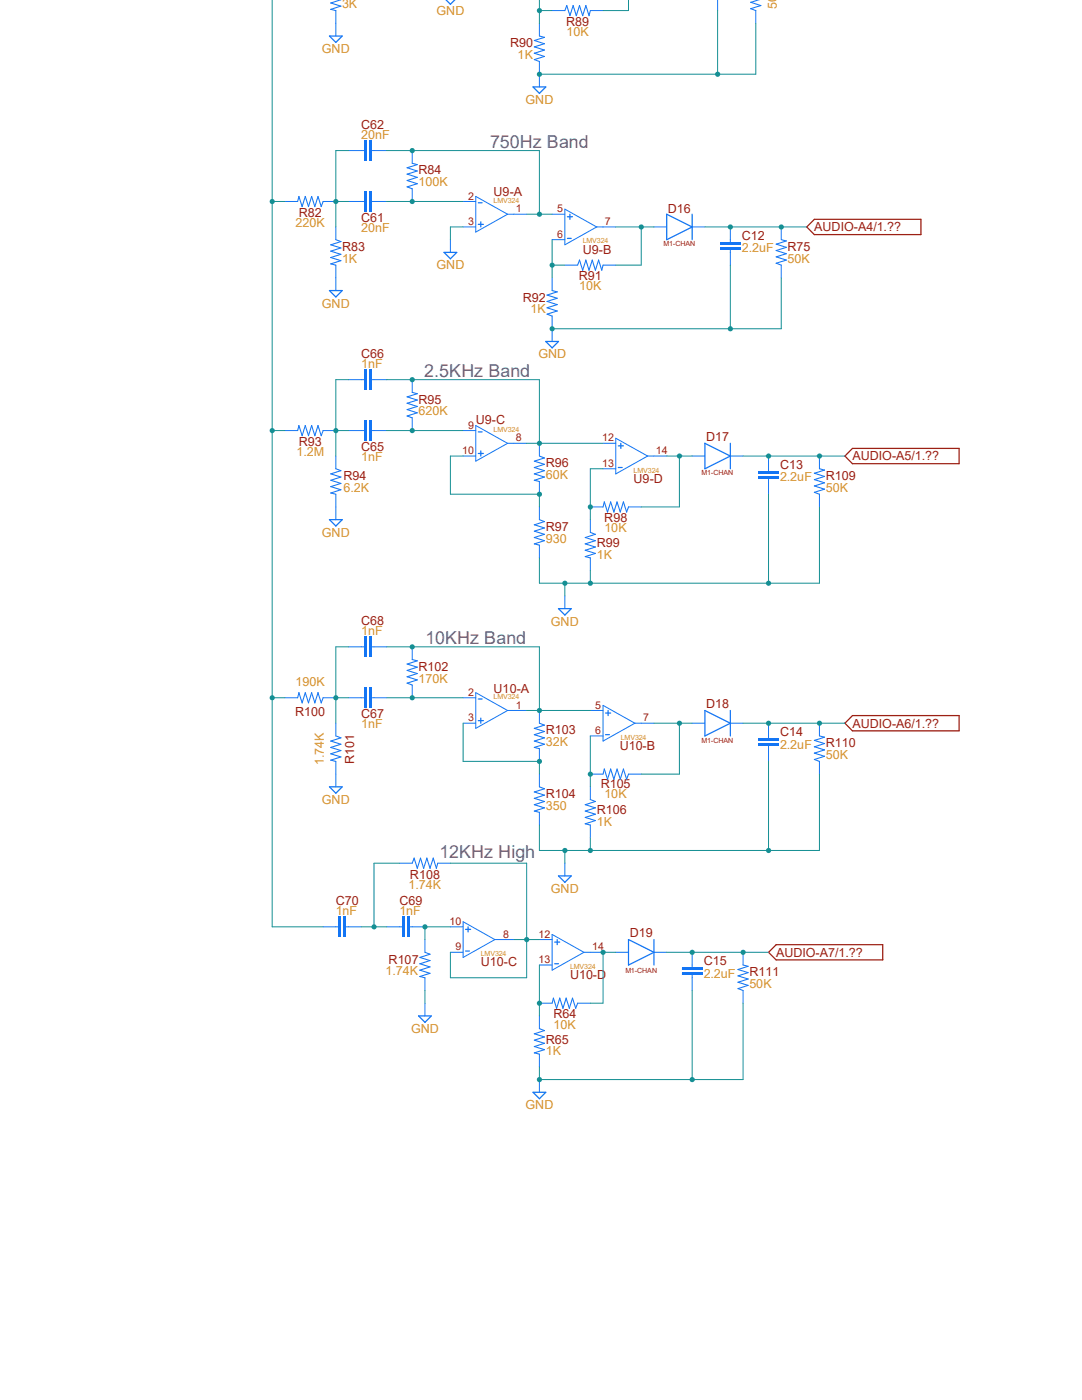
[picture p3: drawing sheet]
<svg xmlns="http://www.w3.org/2000/svg" width="216mm" height="279mm" viewBox="0 0 216 279" stroke-linecap="round" stroke-linejoin="round" font-family="sans-serif">
<path d="M162.5 43.8h21.3v3h-21.3M162.5 43.8l-1.5 1.5 1.5 1.5M168.6 91l1.5 1.5h21.3v-3h-21.3l-1.5 1.5M170.1 142.8h21.3v3h-21.3l-1.5-1.5zM154.9 188.5h21.2v3.1h-21.2l-1.5-1.5z" fill="none" stroke="#9c1f14" stroke-width=".25"/>
<g fill="none" stroke="#1375f4" stroke-width=".21">
<path d="M68 0l-2 .6 2 .6M68 1.2l-2 .7 1 .2M106.6 11.9l1 .4M106.6 9.4l2 .6-2 .6 2 .7-2 .6M107.6 7.2l1 .3M108.6 7.4l-2 .7 2 .6-2 .7M114.4 1.1l.6 2 .6-2 .7 2 .6-2M114.4 1.1l-.7 2-.6-2-.4 1M116.9 1.1l.6 2 .3-1M62.2 39.2l.6 2M62.2 39.2l-.7 2-.6-2-.6 2M59.4 40.2l.2-1 .7 2"/>
<path d="M64.5 40.2l-.4 1-.7-2-.6 2M67 47.8l1 .4M68 48.2l-2 .7 2 .6-2 .6 2 .7M68 50.7l-2 .7 2 .6-2 .7 1 .2"/>
</g>
<path d="M67 2.1v5.1M107.6 4.6v2.6M107.6 12.3v5M110.2 2.1h2.5M117.8 2.1h2.5M56.9 40.2h2.5M64.5 40.2h2.5M67 45.3v2.5M67 52.9v2.5" fill="none" stroke="#1375f4" stroke-width=".2"/>
<path d="M89 0l.9 .8 .9-.8M67 8.5l1.3-1.3h-2.6l1.3 1.3M106.4 17.3h2.5l-1.3 1.3z" fill="none" stroke="#1375f4" stroke-width=".25"/>
<g fill="#1375f4">
<path d="M73.6 38.2h.5v4.1h-.5z" fill-rule="evenodd"/>
<path d="M73.6 38.2h.5v4.1h-.5zM73.6 38.2v4.1h.5v-4.1z" fill-rule="evenodd"/>
<path d="M72.6 38.2h.5v4.1h-.5z" fill-rule="evenodd"/>
<path d="M72.6 38.2h.5v4.1h-.5zM72.6 38.2v4.1h.5v-4.1z" fill-rule="evenodd"/>
</g>
<path d="M69.6 40.2h3M74.1 40.2h3.1" fill="none" stroke="#1375f4" stroke-width=".2"/>
<g fill="#1375f4">
<path d="M73.6 28h.5v4.1h-.5z" fill-rule="evenodd"/>
<path d="M73.6 28h.5v4.1h-.5zM73.6 28v4.1h.5v-4.1z" fill-rule="evenodd"/>
<path d="M72.6 28h.5v4.1h-.5z" fill-rule="evenodd"/>
<path d="M72.6 28h.5v4.1h-.5zM72.6 28v4.1h.5v-4.1z" fill-rule="evenodd"/>
</g>
<g fill="none" stroke="#1375f4" stroke-width=".2">
<path d="M69.6 30h3M74.1 30h3.1M82.3 30v2.6M82.3 37.7v2.5M67 55.4v2.6M89.9 47.8v2.6M110.2 55.4v2.6M112.7 52.9h2.6M120.3 52.9h2.6M110.2 63.1v5M56.9 85.9h2.5M64.5 85.9h2.5"/>
<path d="M67 91v2.5M67 98.6v2.6"/>
</g>
<g fill="none" stroke="#1375f4" stroke-width=".21">
<path d="M82.3 32.6l1 .2-2.1 .7 2.1 .6-2.1 .7 2.1 .6M83.3 35.4l-2.1 .6 2.1 .7-2.1 .6 1.1 .4M109.2 58.9l2 .6-2 .7 2 .6-2 .6 2 .7-2 .6 1 .4M110.2 58l1 .2-2 .7M116.9 51.9l.6 2 .7-2 .6 2 .6-2M116.9 51.9l-.6 2-.7-2-.3 1M119.4 51.9l.7 2 .2-1M59.4 85.9l.2-1 .7 2.1M62.2 84.9l.6 2.1M62.2 84.9l-.7 2.1-.6-2.1-.6 2.1M64.5 85.9l-.4 1.1-.7-2.1-.6 2.1M67 93.5l1 .4-2 .7 2 .6"/>
<path d="M68 95.2l-2 .7 2 .6-2 .6 2 .7M68 97.7l-2 .7 1 .2"/>
</g>
<path d="M67 59.3l1.3-1.3h-2.6l1.3 1.3M88.6 50.4h2.5l-1.2 1.2zM108.9 68.1h2.5l-1.2 1.3z" fill="none" stroke="#1375f4" stroke-width=".25"/>
<g fill="#1375f4">
<path d="M73.6 83.9h.5v4.1h-.5z" fill-rule="evenodd"/>
<path d="M73.6 83.9h.5v4.1h-.5zM73.6 83.9v4.1h.5v-4.1z" fill-rule="evenodd"/>
<path d="M72.6 83.9h.5v4.1h-.5z" fill-rule="evenodd"/>
<path d="M72.6 83.9h.5v4.1h-.5zM72.6 83.9v4.1h.5v-4.1z" fill-rule="evenodd"/>
</g>
<path d="M69.6 85.9h3M74.1 85.9h3.1" fill="none" stroke="#1375f4" stroke-width=".2"/>
<g fill="#1375f4">
<path d="M73.6 73.7h.5v4.1h-.5z" fill-rule="evenodd"/>
<path d="M73.6 73.7h.5v4.1h-.5zM73.6 73.7v4.1h.5v-4.1z" fill-rule="evenodd"/>
<path d="M72.6 73.7h.5v4.1h-.5z" fill-rule="evenodd"/>
<path d="M72.6 73.7h.5v4.1h-.5zM72.6 73.7v4.1h.5v-4.1z" fill-rule="evenodd"/>
</g>
<g fill="none" stroke="#1375f4" stroke-width=".2">
<path d="M69.6 75.8h3M74.1 75.8h3.1M82.3 75.8v2.5M82.3 83.4v2.5M107.6 88.5v2.5M107.6 96.1v2.5M67 101.2v2.5M107.6 101.2v2.5M107.6 108.8v2.5M112.7 118.9v2.6M117.8 101.2h2.5M117.8 103.7v2.5"/>
<path d="M117.8 111.3v2.6M125.4 101.2h2.6M56.9 139.2h2.5M64.5 139.2h2.5M67 144.3v2.6M67 151.9v2.6"/>
</g>
<g fill="none" stroke="#1375f4" stroke-width=".21">
<path d="M82.3 78.3l1 .3-2.1 .6 2.1 .6M83.3 79.8l-2.1 .7 2.1 .6-2.1 .6 2.1 .7M83.3 82.4l-2.1 .6 1.1 .4M106.6 93.3l2 .6-2 .7 2 .6M107.6 91l1 .4-2 .6 2 .7M108.6 92.7l-2 .6M108.6 95.2l-2 .7 1 .2M106.6 104.7l2 .7-2 .6 2 .6-2 .7M106.6 107.3l2 .6-2 .7 1 .2M107.6 103.7l1 .4-2 .6M116.8 107.3l2 .6-2 .7 2 .6M117.8 106.2l1 .4-2 .7"/>
<path d="M118.8 109.2l-2 .6 2 .7-2 .6 1 .2M120.3 101.2l.3-1 .6 2 .7-2 .6 2M122.5 102.2l.6-2 .7 2 .6-2 .6 2M125.4 101.2l-.4 1M59.4 139.3l.2-1.1 .7 2.1M62.2 138.2l.6 2.1M62.2 138.2l-.7 2.1-.6-2.1-.6 2.1M64.5 139.2l-.4 1.1-.7-2.1-.6 2.1M67 146.9l1 .4-2 .6 2 .6-2 .7 2 .6-2 .6 2 .7-2 .6 1 .3"/>
</g>
<path d="M67 105l1.3-1.3h-2.6l1.3 1.3M112.7 122.8l1.3-1.3h-2.6l1.3 1.3" fill="none" stroke="#1375f4" stroke-width=".25"/>
<g fill="#1375f4">
<path d="M73.6 137.2h.5v4.1h-.5z" fill-rule="evenodd"/>
<path d="M73.6 137.2h.5v4.1h-.5zM73.6 137.2v4.1h.5v-4.1z" fill-rule="evenodd"/>
<path d="M72.6 137.2h.5v4.1h-.5z" fill-rule="evenodd"/>
<path d="M72.6 137.2h.5v4.1h-.5zM72.6 137.2v4.1h.5v-4.1z" fill-rule="evenodd"/>
</g>
<path d="M69.6 139.2h3M74.1 139.2h3.1" fill="none" stroke="#1375f4" stroke-width=".2"/>
<g fill="#1375f4">
<path d="M73.6 127.1h.5v4h-.5z" fill-rule="evenodd"/>
<path d="M73.6 127.1h.5v4h-.5zM73.6 127.1v4h.5v-4z" fill-rule="evenodd"/>
<path d="M72.6 127.1h.5v4h-.5z" fill-rule="evenodd"/>
<path d="M72.6 127.1h.5v4h-.5zM72.6 127.1v4h.5v-4z" fill-rule="evenodd"/>
</g>
<g fill="none" stroke="#1375f4" stroke-width=".2">
<path d="M69.6 129.1h3M74.1 129.1h3.1M82.3 129.1v2.5M82.3 136.7v2.5M67 154.5v2.5M107.6 141.8v2.5M107.6 149.4v2.5M107.6 154.5v2.5M117.8 154.5h2.5M117.8 157v2.6M125.4 154.5h2.6M107.6 162.1v2.5"/>
<path d="M112.7 172.3v2.5M117.8 164.6v2.6"/>
</g>
<g fill="none" stroke="#1375f4" stroke-width=".21">
<path d="M81.2 135.1l2.1 .6-2.1 .6 1.1 .4M82.3 131.6l1 .3-2.1 .6 2.1 .6-2.1 .7 2.1 .6-2.1 .7M106.6 158.1l2 .6-2 .6 2 .7M107.6 144.3l1 .4-2 .7 2 .6M107.6 157l1 .4M108.6 146l-2 .6 2 .7-2 .6 2 .6-2 .7 1 .2M108.6 157.4l-2 .7M108.6 160l-2 .6 2 .6-2 .7 1 .2M117.8 159.6l1 .4M118.8 160l-2 .6 2 .6-2 .7 2 .6M120.3 154.5l.3-1 .6 2 .7-2 .6 2M122.5 155.5l.6-2 .7 2 .6-2 .6 2"/>
<path d="M125.4 154.5l-.4 1M118.8 162.5l-2 .6 2 .7-2 .6 1 .3"/>
</g>
<path d="M67 158.3l1.3-1.3h-2.6l1.3 1.3M112.7 176.1l1.3-1.3h-2.6l1.3 1.3" fill="none" stroke="#1375f4" stroke-width=".25"/>
<g fill="#1375f4">
<path d="M81.2 182.9h.5v4.1h-.5z" fill-rule="evenodd"/>
<path d="M81.2 182.9h.5v4.1h-.5zM81.2 182.9v4.1h.5v-4.1z" fill-rule="evenodd"/>
<path d="M80.2 182.9h.5v4.1h-.5z" fill-rule="evenodd"/>
<path d="M80.2 182.9h.5v4.1h-.5zM80.2 182.9v4.1h.5v-4.1z" fill-rule="evenodd"/>
</g>
<path d="M77.2 185h3M81.7 185h3.1" fill="none" stroke="#1375f4" stroke-width=".2"/>
<g fill="#1375f4">
<path d="M68.5 182.9h.5v4.1h-.5z" fill-rule="evenodd"/>
<path d="M68.5 182.9h.5v4.1h-.5zM68.5 182.9v4.1h.5v-4.1z" fill-rule="evenodd"/>
<path d="M67.5 182.9h.5v4.1h-.5z" fill-rule="evenodd"/>
<path d="M67.5 182.9h.5v4.1h-.5zM67.5 182.9v4.1h.5v-4.1z" fill-rule="evenodd"/>
</g>
<g fill="none" stroke="#1375f4" stroke-width=".2">
<path d="M143.2 0v2.1M150.8 2.1v2.5M92.4 45.3h2.5M92.4 40.2h2.5M101.3 42.7h3.8M101.3 42.8l-6.4-3.6v7.1M101.3 42.7l-6.4 3.6M110.2 42.7h2.5M110.2 47.8h2.5M112.7 41.7l6.4 3.6-6.4 3.6zM119.1 45.3h3.8M130.5 45.3h2.5"/>
<path d="M138.1 45.3h2.6M155.9 45.3v2.5M155.9 52.9v2.5M92.4 91h2.5M92.4 85.9h2.5M105.1 88.5h-3.8l-6.4 3.5v-7.1l6.4 3.6M120.3 88.5h2.6M120.3 93.5h2.6M129.2 91h3.8M129.2 91l-6.3 3.6v-7.1l6.3 3.5M138.1 91h2.6M145.7 91h2.6"/>
<path d="M163.5 91v2.5M163.5 98.6v2.6M92.4 139.2h2.5M92.4 144.3h2.5M105.1 141.8h-3.8l-6.4 3.6v-7.2l6.4 3.6M117.8 141.8h2.5M117.8 146.9h2.5M120.3 140.8l6.4 3.5-6.4 3.6zM126.7 144.3h3.8M138.1 144.3h2.6M145.7 144.3h2.6M163.5 144.3v2.6"/>
<path d="M163.5 151.9v2.6M79.7 172.3h2.6M87.3 172.3h2.6M64.5 185h3M69 185h3.1M84.8 187.5v2.5M84.8 195.1v2.6M89.9 185h2.5M89.9 190h2.5M92.4 183.9l6.3 3.6-6.3 3.6zM98.7 187.5h3.9M107.6 187.5h2.6"/>
<path d="M107.6 192.6h2.6M110.2 186.5l6.3 3.5-6.3 3.6zM116.5 190h3.8M122.9 190h2.5M130.5 190h2.5M148.3 190v2.6M148.3 197.7v2.5M84.8 200.2v2.5M107.6 200.2h2.6M107.6 202.7v2.6M107.6 210.4v2.5M107.6 215.4v2.6"/>
<path d="M115.3 200.2h2.5"/>
</g>
<g fill="none" stroke="#1375f4" stroke-width=".21">
<path d="M151.4 0l-1.6 .5 2 .6-2 .6 1 .4M155.9 47.8l1 .3-2 .6 2 .7M156.9 51.9l-2 .6 1 .4M156.9 49.4l-2 .6 2 .6-2 .7 2 .6M163.5 93.5l1 .3-2 .6 2 .7-2 .6 2 .7M164.5 96.3l-2 .7 2 .6-2 .7 1 .3M162.5 151.6l1 .4M163.5 146.9l1 .2-2 .7 2 .6-2 .6 2 .7-2 .6 2 .6-2 .7M82.6 171.2l.7 2.1 .6-2.1 .6 2.1 .7-2.1M82.6 171.2l-.3 1.1M85.2 171.2l.6 2.1 .6-2.1 .7 2.1M87.3 172.3l-.2 1"/>
<path d="M84.8 190l1 .4M85.8 190.4l-2 .7 2 .6-2 .6 2 .7M85.8 193l-2 .6 2 .7-2 .6 1 .2M113 199.2l.6 2 .6-2 .7 2 .4-1M113 199.2l-.7 2-.6-2-.6 2M147.3 196l2 .6-2 .7 1 .4M148.3 192.6l1 .2-2 .7 2 .6-2 .6 2 .7-2 .6M107.6 205.3l1 .4-2 .6 2 .7M108.6 206.9l-2 .7 2 .6-2 .7 2 .6M108.6 209.5l-2 .6 1 .3M110.2 200.2l.2-1 .7 2"/>
</g>
<g fill="none" stroke="#1375f4" stroke-width=".25">
<path d="M95.4 40.5h.8M95.4 44.8h1.1M95.9 44.3v1M113.2 47.6h.8M113.2 43.3h1M113.7 42.7v1.1M133 42.7l5.1 2.6-5.1 2.5zM138.1 42.7v5.1M95.4 86.2h.8M95.4 90.5h1.1M95.9 90v1M123.4 93.3h.7"/>
<path d="M123.4 89h1M123.9 88.5v1M145.7 88.5v5M145.7 91l-5-2.5v5M145.7 91l-5 2.6M95.4 139.5h.8M95.4 143.8h1.1M95.9 143.3v1M120.8 146.6h.8M120.8 142.3h1.1M121.3 141.8v1M140.7 141.8l5 2.5-5 2.6z"/>
<path d="M145.7 141.8v5.1M92.9 189.8h.8M92.9 185.5h1M93.4 185v1M110.7 192.3h.7M110.7 188h1M111.2 187.5v1M125.4 187.5l5.1 2.5-5.1 2.6zM130.5 187.5v5.1M83.5 202.7h2.6l-1.3 1.3zM106.4 218h2.5l-1.3 1.3z"/>
</g>
<g fill="#1375f4">
<path d="M143.7 49.4h4.1v.5h-4.1z" fill-rule="evenodd"/>
<path d="M143.7 49.4h4.1v.5h-4.1zM143.7 49.4v.5h4.1v-.5z" fill-rule="evenodd"/>
<path d="M143.7 48.3h4.1v.6h-4.1z" fill-rule="evenodd"/>
<path d="M143.7 48.3h4.1v.6h-4.1zM143.7 48.3v.6h4.1v-.6z" fill-rule="evenodd"/>
</g>
<path d="M145.7 45.3v3M145.7 49.9v3" fill="none" stroke="#1375f4" stroke-width=".2"/>
<g fill="#1375f4">
<path d="M151.3 95.1h4.1v.5h-4.1z" fill-rule="evenodd"/>
<path d="M151.3 95.1h4.1v.5h-4.1zM151.3 95.1v.5h4.1v-.5z" fill-rule="evenodd"/>
<path d="M151.3 94.1h4.1v.5h-4.1z" fill-rule="evenodd"/>
<path d="M151.3 94.1h4.1v.5h-4.1zM151.3 94.1v.5h4.1v-.5z" fill-rule="evenodd"/>
</g>
<path d="M153.4 91v3.1M153.4 95.6v3" fill="none" stroke="#1375f4" stroke-width=".2"/>
<g fill="#1375f4">
<path d="M151.3 148.4h4.1v.5h-4.1z" fill-rule="evenodd"/>
<path d="M151.3 148.4h4.1v.5h-4.1zM151.3 148.4v.5h4.1v-.5z" fill-rule="evenodd"/>
<path d="M151.3 147.4h4.1v.5h-4.1z" fill-rule="evenodd"/>
<path d="M151.3 147.4h4.1v.5h-4.1zM151.3 147.4v.5h4.1v-.5z" fill-rule="evenodd"/>
</g>
<path d="M153.4 144.3v3.1M153.4 148.9v3" fill="none" stroke="#1375f4" stroke-width=".2"/>
<g fill="#1375f4">
<path d="M136.1 194.1h4.1v.5h-4.1z" fill-rule="evenodd"/>
<path d="M136.1 194.1h4.1v.5h-4.1zM136.1 194.1v.5h4.1v-.5z" fill-rule="evenodd"/>
<path d="M136.1 193.1h4.1v.5h-4.1z" fill-rule="evenodd"/>
<path d="M136.1 193.1h4.1v.5h-4.1zM136.1 193.1v.5h4.1v-.5z" fill-rule="evenodd"/>
</g>
<path d="M138.1 190v3.1M138.1 194.6v3.1" fill="none" stroke="#1375f4" stroke-width=".2"/>
<path d="M150.8 4.6v10.2h-7.6" fill="none" stroke="#158f93" stroke-width=".2"/>
<g fill="#158f93">
<path d="M107.1 14.8a.55 .55 0 0 1 1.1 0 .55 .55 0 0 1-1.1 0zM107.1 14.8a.51 .51 0 0 0 1 0 .51 .51 0 0 0-1 0z" fill-rule="evenodd"/>
<circle cx="107.6" cy="14.8" r=".51"/>
</g>
<path d="M143.2 2.1v12.7h-35.6" fill="none" stroke="#158f93" stroke-width=".2"/>
<g fill="#158f93">
<path d="M142.7 14.8a.51 .51 0 0 1 1 0 .51 .51 0 0 1-1 0zM142.7 14.8a.51 .51 0 0 0 1 0 .51 .51 0 0 0-1 0z" fill-rule="evenodd"/>
<circle cx="143.2" cy="14.8" r=".51"/>
</g>
<path d="M92.4 45.3h-2.5v2.5M155.9 55.4v10.2h-10.2" fill="none" stroke="#158f93" stroke-width=".2"/>
<g fill="#158f93">
<path d="M109.7 65.6a.52 .52 0 0 1 1 0 .52 .52 0 0 1-1 0zM109.7 65.6a.51 .51 0 0 0 1 0 .51 .51 0 0 0-1 0z" fill-rule="evenodd"/>
<circle cx="110.2" cy="65.6" r=".52"/>
</g>
<path d="M145.7 52.9v12.7h-35.5" fill="none" stroke="#158f93" stroke-width=".2"/>
<g fill="#158f93">
<path d="M145.2 65.6a.55 .55 0 0 1 1.1 0 .55 .55 0 0 1-1.1 0zM145.2 65.6a.51 .51 0 0 0 1 0 .51 .51 0 0 0-1 0z" fill-rule="evenodd"/>
<circle cx="145.7" cy="65.6" r=".52"/>
</g>
<path d="M153.4 98.6v17.8M112.7 116.4v2.5M117.8 113.9v2.5M163.5 101.2v15.2h-55.9v-5.1" fill="none" stroke="#158f93" stroke-width=".2"/>
<g fill="#158f93">
<path d="M112.2 116.4a.51 .51 0 0 1 1 0 .51 .51 0 0 1-1 0zM112.2 116.4a.51 .51 0 0 0 1 0 .51 .51 0 0 0-1 0z" fill-rule="evenodd"/>
<path d="M117.3 116.4a.51 .51 0 0 1 1 0 .51 .51 0 0 1-1 0zM117.3 116.4a.51 .51 0 0 0 1 0 .51 .51 0 0 0-1 0z" fill-rule="evenodd"/>
<path d="M152.8 116.4a.55 .55 0 0 1 1.1 0 .55 .55 0 0 1-1.1 0zM152.8 116.4a.55 .55 0 0 0 1.1 0 .55 .55 0 0 0-1.1 0z" fill-rule="evenodd"/>
<circle cx="112.7" cy="116.4" r=".51"/>
<circle cx="117.8" cy="116.4" r=".51"/>
<circle cx="153.4" cy="116.4" r=".51"/>
</g>
<path d="M153.4 151.9v17.8M163.5 154.5v15.2h-55.9v-5.1M112.7 169.7v2.6M117.8 167.2v2.5" fill="none" stroke="#158f93" stroke-width=".2"/>
<g fill="#158f93">
<path d="M112.2 169.7a.51 .51 0 0 1 1 0 .51 .51 0 0 1-1 0zM112.2 169.7a.51 .51 0 0 0 1 0 .51 .51 0 0 0-1 0z" fill-rule="evenodd"/>
<path d="M117.3 169.7a.51 .51 0 0 1 1 0 .51 .51 0 0 1-1 0zM117.3 169.7a.51 .51 0 0 0 1 0 .51 .51 0 0 0-1 0z" fill-rule="evenodd"/>
<path d="M152.8 169.7a.55 .55 0 0 1 1.1 0 .55 .55 0 0 1-1.1 0zM152.8 169.7a.55 .55 0 0 0 1.1 0 .55 .55 0 0 0-1.1 0z" fill-rule="evenodd"/>
<circle cx="112.7" cy="169.7" r=".51"/>
<circle cx="117.8" cy="169.7" r=".51"/>
<circle cx="153.4" cy="169.7" r=".51"/>
</g>
<path d="M84.8 197.7v2.5M138.1 197.7v17.7M148.3 200.2v15.2h-40.7v-2.5" fill="none" stroke="#158f93" stroke-width=".2"/>
<g fill="#158f93">
<path d="M107.1 215.5a.55 .55 0 0 1 1.1 0 .55 .55 0 0 1-1.1 0zM107.1 215.5a.51 .51 0 0 0 1 0 .51 .51 0 0 0-1 0z" fill-rule="evenodd"/>
<path d="M137.6 215.5a.51 .51 0 0 1 1 0 .51 .51 0 0 1-1 0zM137.6 215.5a.51 .51 0 0 0 1 0 .51 .51 0 0 0-1 0z" fill-rule="evenodd"/>
<circle cx="107.6" cy="215.5" r=".51"/>
<circle cx="138.1" cy="215.5" r=".51"/>
</g>
<path d="M107.6 0v4.6M107.6 2.1h2.6" fill="none" stroke="#158f93" stroke-width=".2"/>
<g fill="#158f93">
<path d="M107.1 2.1a.55 .55 0 0 1 1.1 0 .55 .55 0 0 1-1.1 0zM107.1 2.1a.51 .51 0 0 0 1 0 .51 .51 0 0 0-1 0z" fill-rule="evenodd"/>
<circle cx="107.6" cy="2.1" r=".51"/>
</g>
<path d="M125.4 0v2.1h-5.1M69.6 40.2h-2.6v5.1" fill="none" stroke="#158f93" stroke-width=".2"/>
<g fill="#158f93">
<path d="M66.5 40.2a.52 .52 0 0 1 1 0 .52 .52 0 0 1-1 0zM66.5 40.2a.52 .52 0 0 0 1 0 .52 .52 0 0 0-1 0z" fill-rule="evenodd"/>
<circle cx="67" cy="40.2" r=".52"/>
</g>
<path d="M69.6 30h-2.6v10.2M77.2 40.2h15.2" fill="none" stroke="#158f93" stroke-width=".2"/>
<g fill="#158f93">
<path d="M81.7 40.2a.55 .55 0 0 1 1.1 0 .55 .55 0 0 1-1.1 0zM81.7 40.2a.55 .55 0 0 0 1.1 0 .55 .55 0 0 0-1.1 0z" fill-rule="evenodd"/>
<circle cx="82.3" cy="40.2" r=".52"/>
</g>
<path d="M77.2 30h30.4v12.7M105.1 42.7h5.1" fill="none" stroke="#158f93" stroke-width=".2"/>
<g fill="#158f93">
<path d="M81.7 30.1a.55 .55 0 0 1 1.1 0 .55 .55 0 0 1-1.1 0zM81.7 30.1a.55 .55 0 0 0 1.1 0 .55 .55 0 0 0-1.1 0z" fill-rule="evenodd"/>
<path d="M107.1 42.8a.55 .55 0 0 1 1.1 0 .55 .55 0 0 1-1.1 0zM107.1 42.8a.51 .51 0 0 0 1 0 .51 .51 0 0 0-1 0z" fill-rule="evenodd"/>
<circle cx="82.3" cy="30.1" r=".52"/>
<circle cx="107.6" cy="42.8" r=".51"/>
</g>
<path d="M110.2 47.8v7.6M110.2 52.9h2.5" fill="none" stroke="#158f93" stroke-width=".2"/>
<g fill="#158f93">
<path d="M109.7 52.9a.52 .52 0 0 1 1 0 .52 .52 0 0 1-1 0zM109.7 52.9a.51 .51 0 0 0 1 0 .51 .51 0 0 0-1 0z" fill-rule="evenodd"/>
<circle cx="110.2" cy="52.9" r=".52"/>
</g>
<path d="M122.9 45.3h7.6M128 45.3v7.6h-5.1" fill="none" stroke="#158f93" stroke-width=".2"/>
<g fill="#158f93">
<path d="M127.4 45.3a.55 .55 0 0 1 1.1 0 .55 .55 0 0 1-1.1 0zM127.4 45.3a.55 .55 0 0 0 1.1 0 .55 .55 0 0 0-1.1 0z" fill-rule="evenodd"/>
<circle cx="128" cy="45.3" r=".51"/>
</g>
<path d="M69.6 85.9h-2.6v5.1" fill="none" stroke="#158f93" stroke-width=".2"/>
<g fill="#158f93">
<path d="M66.5 85.9a.52 .52 0 0 1 1 0 .52 .52 0 0 1-1 0zM66.5 85.9a.52 .52 0 0 0 1 0 .52 .52 0 0 0-1 0z" fill-rule="evenodd"/>
<circle cx="67" cy="85.9" r=".52"/>
</g>
<path d="M69.6 75.8h-2.6v10.1M77.2 85.9h15.2" fill="none" stroke="#158f93" stroke-width=".2"/>
<g fill="#158f93">
<path d="M81.7 85.9a.55 .55 0 0 1 1.1 0 .55 .55 0 0 1-1.1 0zM81.7 85.9a.55 .55 0 0 0 1.1 0 .55 .55 0 0 0-1.1 0z" fill-rule="evenodd"/>
<circle cx="82.3" cy="85.9" r=".52"/>
</g>
<path d="M54.3 0v85.9h2.6M54.3 40.2h2.6" fill="none" stroke="#158f93" stroke-width=".2"/>
<g fill="#158f93">
<path d="M53.8 40.2a.51 .51 0 0 1 1 0 .51 .51 0 0 1-1 0zM53.8 40.2a.51 .51 0 0 0 1 0 .51 .51 0 0 0-1 0z" fill-rule="evenodd"/>
<circle cx="54.3" cy="40.2" r=".51"/>
</g>
<path d="M54.3 139.2v45.8h10.2" fill="none" stroke="#158f93" stroke-width=".2"/>
<g fill="#158f93">
<path d="M53.8 85.9a.51 .51 0 0 1 1 0 .51 .51 0 0 1-1 0zM53.8 85.9a.51 .51 0 0 0 1 0 .51 .51 0 0 0-1 0z" fill-rule="evenodd"/>
<circle cx="54.3" cy="85.9" r=".51"/>
</g>
<path d="M54.3 85.9v53.3h2.6" fill="none" stroke="#158f93" stroke-width=".2"/>
<g fill="#158f93">
<path d="M53.8 139.3a.51 .51 0 0 1 1 0 .51 .51 0 0 1-1 0zM53.8 139.3a.51 .51 0 0 0 1 0 .51 .51 0 0 0-1 0z" fill-rule="evenodd"/>
<circle cx="54.3" cy="139.3" r=".51"/>
</g>
<path d="M92.4 91h-2.5v7.6h17.7v2.6" fill="none" stroke="#158f93" stroke-width=".2"/>
<g fill="#158f93">
<path d="M107.1 98.6a.55 .55 0 0 1 1.1 0 .55 .55 0 0 1-1.1 0zM107.1 98.6a.51 .51 0 0 0 1 0 .51 .51 0 0 0-1 0z" fill-rule="evenodd"/>
<circle cx="107.6" cy="98.6" r=".51"/>
</g>
<path d="M77.2 75.8h30.4v12.7M105.1 88.5h15.2" fill="none" stroke="#158f93" stroke-width=".2"/>
<g fill="#158f93">
<path d="M107.1 88.5a.55 .55 0 0 1 1.1 0 .55 .55 0 0 1-1.1 0zM107.1 88.5a.51 .51 0 0 0 1 0 .51 .51 0 0 0-1 0z" fill-rule="evenodd"/>
<path d="M81.7 75.8a.55 .55 0 0 1 1.1 0 .55 .55 0 0 1-1.1 0zM81.7 75.8a.55 .55 0 0 0 1.1 0 .55 .55 0 0 0-1.1 0z" fill-rule="evenodd"/>
<circle cx="107.6" cy="88.5" r=".51"/>
<circle cx="82.3" cy="75.8" r=".52"/>
</g>
<path d="M120.3 93.5h-2.5v10.2" fill="none" stroke="#158f93" stroke-width=".2"/>
<g fill="#158f93">
<path d="M117.3 101.2a.51 .51 0 0 1 1 0 .51 .51 0 0 1-1 0zM117.3 101.2a.51 .51 0 0 0 1 0 .51 .51 0 0 0-1 0z" fill-rule="evenodd"/>
<circle cx="117.8" cy="101.2" r=".51"/>
</g>
<path d="M133 91h5.1M135.6 91v10.2h-7.6" fill="none" stroke="#158f93" stroke-width=".2"/>
<g fill="#158f93">
<path d="M135.1 91a.52 .52 0 0 1 1 0 .52 .52 0 0 1-1 0zM135.1 91a.51 .51 0 0 0 1 0 .51 .51 0 0 0-1 0z" fill-rule="evenodd"/>
<circle cx="135.6" cy="91" r=".52"/>
</g>
<path d="M69.6 139.2h-2.6v5.1" fill="none" stroke="#158f93" stroke-width=".2"/>
<g fill="#158f93">
<path d="M66.5 139.3a.52 .52 0 0 1 1 0 .52 .52 0 0 1-1 0zM66.5 139.3a.52 .52 0 0 0 1 0 .52 .52 0 0 0-1 0z" fill-rule="evenodd"/>
<circle cx="67" cy="139.3" r=".52"/>
</g>
<path d="M69.6 129.1h-2.6v10.1M77.2 139.2h15.2" fill="none" stroke="#158f93" stroke-width=".2"/>
<g fill="#158f93">
<path d="M81.7 139.3a.55 .55 0 0 1 1.1 0 .55 .55 0 0 1-1.1 0zM81.7 139.3a.55 .55 0 0 0 1.1 0 .55 .55 0 0 0-1.1 0z" fill-rule="evenodd"/>
<circle cx="82.3" cy="139.3" r=".52"/>
</g>
<path d="M92.4 144.3v7.6h15.2v2.6" fill="none" stroke="#158f93" stroke-width=".2"/>
<g fill="#158f93">
<path d="M107.1 152a.55 .55 0 0 1 1.1 0 .55 .55 0 0 1-1.1 0zM107.1 152a.51 .51 0 0 0 1 0 .51 .51 0 0 0-1 0z" fill-rule="evenodd"/>
<circle cx="107.6" cy="152" r=".51"/>
</g>
<path d="M77.2 129.1h30.4v12.7M105.1 141.8h12.7" fill="none" stroke="#158f93" stroke-width=".2"/>
<g fill="#158f93">
<path d="M107.1 141.8a.55 .55 0 0 1 1.1 0 .55 .55 0 0 1-1.1 0zM107.1 141.8a.51 .51 0 0 0 1 0 .51 .51 0 0 0-1 0z" fill-rule="evenodd"/>
<path d="M81.7 129.1a.55 .55 0 0 1 1.1 0 .55 .55 0 0 1-1.1 0zM81.7 129.1a.55 .55 0 0 0 1.1 0 .55 .55 0 0 0-1.1 0z" fill-rule="evenodd"/>
<circle cx="107.6" cy="141.8" r=".51"/>
<circle cx="82.3" cy="129.1" r=".52"/>
</g>
<path d="M117.8 146.9v10.1" fill="none" stroke="#158f93" stroke-width=".2"/>
<g fill="#158f93">
<path d="M117.3 154.5a.51 .51 0 0 1 1 0 .51 .51 0 0 1-1 0zM117.3 154.5a.51 .51 0 0 0 1 0 .51 .51 0 0 0-1 0z" fill-rule="evenodd"/>
<circle cx="117.8" cy="154.5" r=".51"/>
</g>
<path d="M130.5 144.3h7.6M135.6 144.3v10.2h-7.6" fill="none" stroke="#158f93" stroke-width=".2"/>
<g fill="#158f93">
<path d="M135.1 144.3a.52 .52 0 0 1 1 0 .52 .52 0 0 1-1 0zM135.1 144.3a.51 .51 0 0 0 1 0 .51 .51 0 0 0-1 0z" fill-rule="evenodd"/>
<circle cx="135.6" cy="144.3" r=".52"/>
</g>
<path d="M72.1 185h5.1" fill="none" stroke="#158f93" stroke-width=".2"/>
<g fill="#158f93">
<path d="M74.1 185a.55 .55 0 0 1 1.1 0 .55 .55 0 0 1-1.1 0zM74.1 185a.55 .55 0 0 0 1.1 0 .55 .55 0 0 0-1.1 0z" fill-rule="evenodd"/>
<circle cx="74.6" cy="185" r=".51"/>
</g>
<path d="M79.7 172.3h-5.1v12.7M89.9 185h-5.1v2.5" fill="none" stroke="#158f93" stroke-width=".2"/>
<g fill="#158f93">
<path d="M84.3 185a.51 .51 0 0 1 1 0 .51 .51 0 0 1-1 0zM84.3 185a.51 .51 0 0 0 1 0 .51 .51 0 0 0-1 0z" fill-rule="evenodd"/>
<circle cx="84.8" cy="185" r=".51"/>
</g>
<path d="M89.9 172.3h15.2v22.8h-15.2v-5.1M102.6 187.5h5" fill="none" stroke="#158f93" stroke-width=".2"/>
<g fill="#158f93">
<path d="M104.6 187.5a.52 .52 0 0 1 1 0 .52 .52 0 0 1-1 0zM104.6 187.5a.51 .51 0 0 0 1 0 .51 .51 0 0 0-1 0z" fill-rule="evenodd"/>
<circle cx="105.1" cy="187.5" r=".52"/>
</g>
<path d="M107.6 192.6v10.1" fill="none" stroke="#158f93" stroke-width=".2"/>
<g fill="#158f93">
<path d="M107.1 200.2a.55 .55 0 0 1 1.1 0 .55 .55 0 0 1-1.1 0zM107.1 200.2a.51 .51 0 0 0 1 0 .51 .51 0 0 0-1 0z" fill-rule="evenodd"/>
<circle cx="107.6" cy="200.2" r=".51"/>
</g>
<path d="M122.9 190h-2.6v10.2h-2.5" fill="none" stroke="#158f93" stroke-width=".2"/>
<g fill="#158f93">
<path d="M119.8 190.1a.55 .55 0 0 1 1.1 0 .55 .55 0 0 1-1.1 0zM119.8 190.1a.51 .51 0 0 0 1 0 .51 .51 0 0 0-1 0z" fill-rule="evenodd"/>
<circle cx="120.3" cy="190.1" r=".52"/>
</g>
<path d="M140.7 45.3h20.3" fill="none" stroke="#158f93" stroke-width=".2"/>
<g fill="#158f93">
<path d="M155.4 45.3a.52 .52 0 0 1 1 0 .52 .52 0 0 1-1 0zM155.4 45.3a.51 .51 0 0 0 1 0 .51 .51 0 0 0-1 0z" fill-rule="evenodd"/>
<path d="M145.2 45.3a.55 .55 0 0 1 1.1 0 .55 .55 0 0 1-1.1 0zM145.2 45.3a.51 .51 0 0 0 1 0 .51 .51 0 0 0-1 0z" fill-rule="evenodd"/>
<circle cx="155.9" cy="45.3" r=".52"/>
<circle cx="145.7" cy="45.3" r=".52"/>
</g>
<path d="M148.3 91h20.3" fill="none" stroke="#158f93" stroke-width=".2"/>
<g fill="#158f93">
<path d="M163 91a.51 .51 0 0 1 1 0 .51 .51 0 0 1-1 0zM163 91a.51 .51 0 0 0 1 0 .51 .51 0 0 0-1 0z" fill-rule="evenodd"/>
<path d="M152.8 91a.55 .55 0 0 1 1.1 0 .55 .55 0 0 1-1.1 0zM152.8 91a.55 .55 0 0 0 1.1 0 .55 .55 0 0 0-1.1 0z" fill-rule="evenodd"/>
<circle cx="163.5" cy="91" r=".51"/>
<circle cx="153.4" cy="91" r=".51"/>
</g>
<path d="M148.3 144.3h20.3" fill="none" stroke="#158f93" stroke-width=".2"/>
<g fill="#158f93">
<path d="M163 144.3a.51 .51 0 0 1 1 0 .51 .51 0 0 1-1 0zM163 144.3a.51 .51 0 0 0 1 0 .51 .51 0 0 0-1 0z" fill-rule="evenodd"/>
<path d="M152.8 144.3a.55 .55 0 0 1 1.1 0 .55 .55 0 0 1-1.1 0zM152.8 144.3a.55 .55 0 0 0 1.1 0 .55 .55 0 0 0-1.1 0z" fill-rule="evenodd"/>
<circle cx="163.5" cy="144.3" r=".51"/>
<circle cx="153.4" cy="144.3" r=".51"/>
</g>
<path d="M133 190h20.4" fill="none" stroke="#158f93" stroke-width=".2"/>
<g fill="#158f93">
<path d="M147.8 190.1a.51 .51 0 0 1 1 0 .51 .51 0 0 1-1 0zM147.8 190.1a.51 .51 0 0 0 1 0 .51 .51 0 0 0-1 0z" fill-rule="evenodd"/>
<path d="M137.6 190.1a.51 .51 0 0 1 1 0 .51 .51 0 0 1-1 0zM137.6 190.1a.51 .51 0 0 0 1 0 .51 .51 0 0 0-1 0z" fill-rule="evenodd"/>
<circle cx="148.3" cy="190.1" r=".51"/>
<circle cx="138.1" cy="190.1" r=".51"/>
</g>
<g font-size="3.6" fill="#606883">
<text x="97.8" y="29.6">750Hz Band</text>
<text x="84.7" y="75.3">2.5KHz Band</text>
<text x="84.9" y="128.6">10KHz Band</text>
<text x="87.7" y="171.3">12KHz High</text>
</g>
<g font-size="2.5" fill="#d59028">
<text x="145.5" y="-.4">2.2uF</text>
<text x="68.3" y="1.6">3K</text>
<text x="87.1" y="3">GND</text>
<text x="155" y="1.8" transform="rotate(-90 155 1.8)">50K</text>
<text x="64.2" y="10.6">GND</text>
<text x="103.3" y="11.7">1K</text>
<text x="113" y="7.2">10K</text>
<text x="104.9" y="20.7">GND</text>
<text x="72.1" y="27.8">20nF</text>
<text x="83.5" y="37.1">100K</text>
<text x="59" y="45.3">220K</text>
<text x="72.1" y="46.3">20nF</text>
<text x="68.3" y="52.4">1K</text>
<text x="87.1" y="53.8">GND</text>
<text x="148" y="50.3">2.2uF</text>
<text x="157.2" y="52.4">50K</text>
<text x="115.6" y="58">10K</text>
<text x="64.2" y="61.4">GND</text>
<text x="105.8" y="62.5">1K</text>
<text x="107.4" y="71.5">GND</text>
<text x="72.1" y="73.5">1nF</text>
<text x="83.5" y="82.9">620K</text>
<text x="59.2" y="91">1.2M</text>
<text x="72.1" y="92">1nF</text>
<text x="108.9" y="95.6">60K</text>
<text x="68.5" y="98.1">6.2K</text>
<text x="155.7" y="96.1">2.2uF</text>
<text x="164.8" y="98.1">50K</text>
<text x="64.2" y="107.1">GND</text>
<text x="120.6" y="106.2">10K</text>
<text x="108.9" y="108.3">930</text>
<text x="119.1" y="111.6">1K</text>
<text x="109.9" y="124.9">GND</text>
<text x="72.1" y="126.8">1nF</text>
<text x="59" y="136.8">190K</text>
<text x="83.5" y="136.2">170K</text>
<text x="72.1" y="145.3">1nF</text>
<text x="108.9" y="148.9">32K</text>
<text x="155.7" y="149.4">2.2uF</text>
<text x="64.6" y="152.7" transform="rotate(-90 64.6 152.7)">1.74K</text>
<text x="164.8" y="151.4">50K</text>
<text x="64.2" y="160.4">GND</text>
<text x="108.9" y="161.6">350</text>
<text x="120.6" y="159.3">10K</text>
<text x="119.1" y="164.9">1K</text>
<text x="81.5" y="177.3">1.74K</text>
<text x="109.9" y="178.2">GND</text>
<text x="67" y="182.7">1nF</text>
<text x="79.7" y="182.7">1nF</text>
<text x="76.9" y="194.6">1.74K</text>
<text x="140.4" y="195.1">2.2uF</text>
<text x="149.5" y="197.2">50K</text>
<text x="82" y="206.2">GND</text>
<text x="110.5" y="205.3">10K</text>
<text x="108.9" y="210.6">1K</text>
<text x="104.9" y="221.4">GND</text>
</g>
<g font-size="2.5" fill="#9c1f14">
<text x="113" y="5.2">R89</text>
<text x="101.8" y="9.4">R90</text>
<text x="72.1" y="25.7">C62</text>
<text x="83.5" y="34.8">R84</text>
<text x="98.5" y="39.2">U9-A</text>
<text x="59.6" y="43.2">R82</text>
<text x="72.1" y="44.3">C61</text>
<text x="133.3" y="42.5">D16</text>
<text x="148" y="47.8">C12</text>
<text x="162.5" y="46.1">AUDIO-A4/1.??</text>
<text x="68.3" y="50.1">R83</text>
<text x="116.3" y="50.6">U9-B</text>
<text x="157.2" y="50.1">R75</text>
<text x="115.5" y="55.9">R91</text>
<text x="104.3" y="60.2">R92</text>
<text x="72.1" y="71.4">C66</text>
<text x="83.5" y="80.5">R95</text>
<text x="59.6" y="88.9">R93</text>
<text x="72.1" y="90">C65</text>
<text x="94.9" y="84.6">U9-C</text>
<text x="140.9" y="87.9">D17</text>
<text x="68.5" y="95.8">R94</text>
<text x="108.9" y="93.2">R96</text>
<text x="155.7" y="93.5">C13</text>
<text x="164.8" y="95.8">R109</text>
<text x="170.1" y="91.9">AUDIO-A5/1.??</text>
<text x="126.4" y="96.3">U9-D</text>
<text x="108.9" y="105.9">R97</text>
<text x="120.6" y="104.2">R98</text>
<text x="119.1" y="109.3">R99</text>
<text x="72.1" y="124.8">C68</text>
<text x="83.5" y="134">R102</text>
<text x="58.9" y="142.9">R100</text>
<text x="72.1" y="143.3">C67</text>
<text x="98.5" y="138.2">U10-A</text>
<text x="140.9" y="141.3">D18</text>
<text x="108.9" y="146.6">R103</text>
<text x="123.7" y="149.7">U10-B</text>
<text x="155.7" y="146.9">C14</text>
<text x="164.8" y="149.1">R110</text>
<text x="170.1" y="145.2">AUDIO-A6/1.??</text>
<text x="70.7" y="152.4" transform="rotate(-90 70.7 152.4)">R101</text>
<text x="108.9" y="159.3">R104</text>
<text x="119.9" y="157.2">R105</text>
<text x="119.1" y="162.4">R106</text>
<text x="81.8" y="175.3">R108</text>
<text x="67" y="180.7">C70</text>
<text x="79.7" y="180.7">C69</text>
<text x="125.7" y="187">D19</text>
<text x="154.9" y="190.9">AUDIO-A7/1.??</text>
<text x="77.5" y="192.3">R107</text>
<text x="96" y="192.8">U10-C</text>
<text x="113.7" y="195.4">U10-D</text>
<text x="140.4" y="192.6">C15</text>
<text x="149.5" y="194.9">R111</text>
<text x="110.4" y="203.2">R64</text>
<text x="108.9" y="208.3">R65</text>
</g>
<g font-size="2.1" fill="#9c1f14">
<text x="93.4" y="39.8">2</text>
<text x="93.4" y="44.9">3</text>
<text x="102.9" y="42.4">1</text>
<text x="111.2" y="47.5">6</text>
<text x="111.2" y="42.4">5</text>
<text x="120.7" y="44.9">7</text>
<text x="93.4" y="85.6">9</text>
<text x="102.9" y="88.1">8</text>
<text x="120.2" y="88.1">12</text>
<text x="92.2" y="90.6">10</text>
<text x="120.2" y="93.2">13</text>
<text x="130.8" y="90.6">14</text>
<text x="93.4" y="138.9">2</text>
<text x="93.4" y="144">3</text>
<text x="102.9" y="141.4">1</text>
<text x="118.8" y="141.4">5</text>
<text x="128.3" y="144">7</text>
<text x="118.8" y="146.5">6</text>
<text x="89.7" y="184.6">10</text>
<text x="90.9" y="189.7">9</text>
<text x="100.4" y="187.2">8</text>
<text x="107.5" y="187.2">12</text>
<text x="118.1" y="189.7">14</text>
<text x="107.5" y="192.2">13</text>
</g>
<g font-size="1.4" fill="#d59028">
<text x="98.5" y="40.5">LMV324</text>
<text x="116.3" y="48.6">LMV324</text>
<text x="98.5" y="86.2">LMV324</text>
<text x="126.4" y="94.3">LMV324</text>
<text x="98.5" y="139.5">LMV324</text>
<text x="123.9" y="147.6">LMV324</text>
<text x="96" y="190.8">LMV324</text>
<text x="113.7" y="193.4">LMV324</text>
</g>
<g font-size="1.4" fill="#9c1f14">
<text x="132.4" y="49.1">M1-CHAN</text>
<text x="140" y="94.8">M1-CHAN</text>
<text x="140" y="148.4">M1-CHAN</text>
<text x="124.8" y="194.1">M1-CHAN</text>
</g>
</svg>
